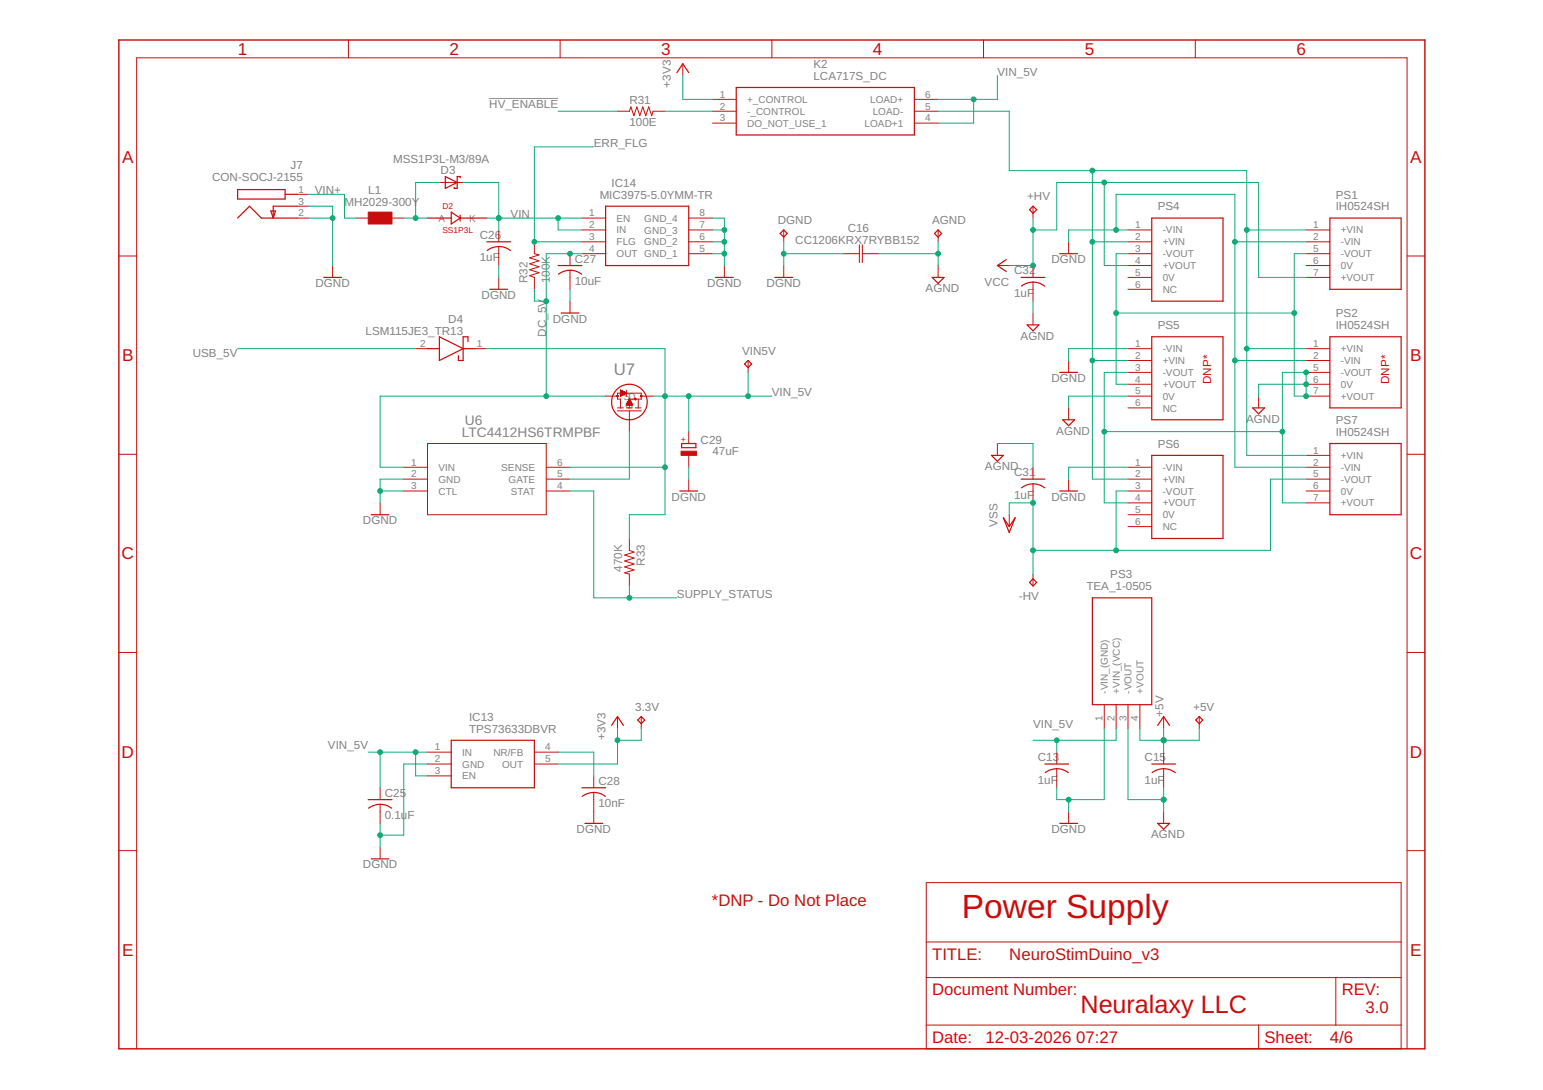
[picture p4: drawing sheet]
<svg xmlns="http://www.w3.org/2000/svg" width="297mm" height="210mm" viewBox="0 0 297 210" stroke-linecap="round" stroke-linejoin="round" font-family="sans-serif">
<path d="M94.2 19h13.2" fill="none" stroke="#808080" stroke-width=".19"/>
<path d="M22.9 7.7h251.4v194.3h-251.4z" fill="none" stroke="#c90d0c" stroke-width=".28"/>
<g fill="none" stroke="#c90d0c" stroke-width=".19">
<path d="M67.1 7.7v3.4M107.8 7.7v3.4M131.4 12.3v2.3M137.2 19.1h4.5M148.6 7.7v3.4M176 19.1h4.6M189.3 7.7v3.4M230.1 7.7v3.4M57.2 37.4h2.3M57.2 39.7h2.3M84.6 35.1h4.6M118.9 21.4h2.3l.3-.8 .5 1.7 .6-1.7 .6 1.7 .5-1.7 .6 1.7 .6-1.7 .6 1.7 .2-.9h2.3"/>
<path d="M137.2 21.4h4.5M137.2 23.7h4.5M176 21.4h4.6M176 23.7h4.6M198.9 39.7v2.3M22.9 49.3h3.4M57.2 42h2.3M64 51.1v2.3M68.6 42h2.3M75.5 42h2.2M96 44.3v2.3M96 47.5v3.6"/>
<path d="M96 53.4v2.3M102.9 46.6v2.3l.9 .2-1.8 .6 1.8 .5-1.8 .6 1.8 .6-1.8 .5 1.8 .6-1.8 .6 .9 .3v2.3M109.7 48.9v2.2M109.7 52v3.7M109.7 58v2.3M112 42h4.6M112 44.3h4.6M112 46.6h4.6M112 48.9h4.6M132.6 42h4.6M132.6 44.3h4.6M132.6 46.6h4.6"/>
<path d="M132.6 48.9h4.6M139.4 51.1v2.3M150.9 44.3v2.3M150.9 51.1v2.3M162.3 48.9h3.1M165.4 47.1v3.5M166 48.9h3.2M166 47.1v3.5M180.6 44.3v2.3M180.6 51.1v2.3M192 51.1h2.3M198.9 51.1v2.3"/>
<path d="M198.9 54.3v3.7M205.7 46.6v2.3M217.1 44.3h4.6M217.1 46.6h4.6M217.1 48.9h4.6M217.1 51.1h4.6M217.1 53.4h4.6M217.1 55.7h4.6M251.4 44.3h4.6M251.4 46.6h4.6M251.4 48.9h4.6M251.4 51.1h4.6"/>
<path d="M251.4 53.4h4.6M270.9 49.3h3.4M80 67.1h2.3M91.4 67.1h2.3M116.6 76.3h2.3M118.9 79.1h4.5M118.9 78.5h1.1M119.4 76.3h.1M119.4 75.1v1.2M119.4 75.1l.2 .1M119.4 75.1l1.2 .6-1.2 .6M119.4 75.6l1.1 .1"/>
<path d="M119.4 75.6h1.1M119.4 75.5l.9 .1M119.4 75.5h.8M119.4 75.4h.7M119.4 75.4h.5M119.4 75.3h.5M119.4 75.2l.4 .1M119.4 75.2h.2M119.4 75.1h.1M119.5 76.2h-.1M119.7 76.2h-.3M119.8 76.1l-.4 .1"/>
<path d="M119.8 76.1h-.4M120 76l-.6 .1M120 76h-.6M120.1 75.9l-.7 .1M120.2 75.9h-.8M120.3 75.8l-.9 .1M120.4 75.8h-1M120.5 75.7l-1.1 .1M120.6 78.5h1.1M120.6 75.1v1.2M120.6 77.9h1.1M120.7 77.8h.9"/>
<path d="M120.7 77.7h.9M120.8 77.6h.8M120.8 77.6h.7M120.8 77.5h.7M120.9 77.4h.6M120.9 77.4h.5M120.9 77.3h.5M121 77.2h.3M121 77.1h.3M121.1 77l.2 .1M121.1 77h.1M121.1 76.9h.1"/>
<path d="M121.1 76.9h2.3v-1.2h-4.5v1.2h.5v1.6M121.2 76.9v1.6M121.2 79.1v4M121.2 76.9l.5 1.1h-1.1zM121.2 76.9h.1M122.3 78.5h1.1M122.9 76.9v1.6M123.4 76.3h2.3M144 69.4v2.3M198.9 60.3v2.3M205.7 69.4v2.3M205.7 78.5v2.3"/>
<path d="M217.1 76.3h4.6M217.1 78.5h4.6M217.1 67.1h4.6M217.1 69.4h4.6M217.1 71.7h4.6M217.1 74h4.6M242.3 76.3v2.2M251.4 76.3h4.6M251.4 67.1h4.6M251.4 69.4h4.6M251.4 71.7h4.6M251.4 74h4.6"/>
<path d="M22.9 87.5h3.4M73.2 96.8v2.3M77.7 90h4.6M77.7 92.3h4.6M77.7 94.6h4.6M82.3 85.4h22.9v13.7h-22.9zM105.2 90h4.5M105.2 92.3h4.5M105.2 94.6h4.5M132.6 83.1v2.3M132.6 87.7v2.3M132.6 92.3v2.3"/>
<path d="M192 85.4v2.3M194.3 99.1v2.3M198.9 90v2.3M198.9 93.2v3.6M205.7 92.3v2.3M217.1 90h4.6M217.1 92.3h4.6M217.1 94.6h4.6M217.1 99.1h4.6M217.1 96.8h4.6M251.4 90h4.6M251.4 92.3h4.6"/>
<path d="M251.4 94.6h4.6M251.4 96.8h4.6M251.4 87.7h4.6M270.9 87.5h3.4M121.2 103.7v2.3l.9 .3-1.9 .6 1.9 .6-1.9 .5 1.9 .6-1.9 .6 1.9 .5-1.9 .6 1 .3v2.2M198.9 110.6v2.2M217.1 101.4h4.6M22.9 125.6h3.4M118.9 138v2.3M123.4 138v2.3M212.6 135.7v4.6M214.9 135.7v4.6"/>
<path d="M217.1 135.7v4.6M219.4 135.7v4.6M224 138v2.3M230.9 138v2.3M270.9 125.6h3.4M73.2 151.7v2.3M73.2 154.9v3.7M82.3 144.8h4.6M82.3 147.1h4.6M82.3 149.4h4.6M102.9 144.8h4.5M102.9 147.1h4.5"/>
<path d="M114.3 149.4v2.3M114.3 152.6v6M203.4 144.8v2.3M203.4 148v3.7M205.7 156.3v2.3M224 144.8v2.3M224 148v3.7M224 156.3v2.3M22.9 163.8h3.4M73.2 163.1v2.3M178.3 170h91.4v32h-91.4zM270.9 163.8h3.4"/>
<path d="M178.3 188.3h91.4M178.3 197.4h91.4M178.3 181.4h91.4M242.3 197.4v4.6M257.2 188.3v9.1M26.3 202v-190.9h244.6v190.9"/>
</g>
<g fill="none" stroke="#c90d0c" stroke-width=".23">
<path d="M130.3 14l1.1-1.7 1.2 1.7M141.7 16.8h34.3v9.2h-34.3zM45.7 36.5h9.2v1.8h-9.2zM54.9 37.4h2.3M57.2 39.7h-4.6v2.3M85.7 34l2.3 1.1-2.3 1.2zM88.6 34.2v-.2h-.6v2.3h-.6v-.3M116.6 39.7h16v11.4h-16zM45.7 42l2.3-2.3 2.3 2.3h6.9M52.1 40.6h.9l-.4 1.4zM62.3 53.4h3.4M82.3 42h4.6"/>
<path d="M86.9 40.9l1.7 1.1-1.7 1.1zM88.6 41.4v1.2M88.6 42h5.1M93.7 46.6h4.6M93.8 48.2a3.6 3.6 0 0 1 4.5 0M94.3 55.7h3.4M107.4 51.1h4.6M107.5 52.8a3.6 3.6 0 0 1 4.5 0M137.7 53.4h3.5M149.2 53.4h3.4M150.2 45l.7-.7 .7 .7-.7 .7zM179.5 53.4h2.2l-1.1 1.2z"/>
<path d="M179.9 45l.7-.7 .7 .7-.7 .7zM193.7 50l-1.7 1.1 1.7 1.2M196.6 53.4h4.5M196.6 55.1a3.6 3.6 0 0 1 4.5 0M198.2 40.4l.7-.7 .7 .7-.7 .7zM204 48.9h3.4M221.7 42h13.7v16h-13.7zM256 42h13.7v13.7h-13.7zM82.3 67.1h2.3M84.6 64.9l4.6 2.2-4.6 2.3zM89.2 67.1h2.2M90.1 65.8v-.9h-.9v4.5h-1v-.9"/>
<path d="M108 60.3h3.4M143.3 70.1l.7-.7 .7 .7-.7 .7zM197.7 62.6h2.3l-1.1 1.1zM204 71.7h3.4M221.7 64.9h13.7v15.9h-13.7zM241.2 78.5h2.2l-1.1 1.2zM256 64.9h13.7v13.6h-13.7zM71.5 99.1h3.4M130.9 94.6h3.4M131.2 85.4h2.8v.8h-2.8zM190.9 87.7h2.2l-1.1 1.1zM193.1 99.7l1.2 1.7 1.1-1.7-1.1 2.9z"/>
<path d="M196.6 92.3h4.5M196.6 93.9a3.7 3.7 0 0 1 4.5 0M204 94.6h3.4M204.6 80.8h2.3l-1.2 1.2zM221.7 87.7h13.7v16h-13.7zM256 85.4h13.7v13.7h-13.7zM198.9 111.5l.7 .7-.7 .6-.7-.6zM210.3 115.1h11.4v20.6h-11.4zM117.7 139.7l1.2-1.7 1.1 1.7M122.8 138.7l.6-.7 .7 .7-.7 .7zM222.9 139.7l1.1-1.7 1.1 1.7M230.2 138.7l.7-.7 .6 .7-.6 .7z"/>
<path d="M70.9 154h4.6M73.2 154.9l1.4 .3 .8 .4M73.2 154.9l-1.4 .3-.8 .4M86.9 142.6h16v9.1h-16zM112 151.7h4.6M112.1 153.4a3.7 3.7 0 0 1 4.4 0M112.6 158.6h3.4M201.1 147.1h4.6M201.2 148.8a3.7 3.7 0 0 1 4.5 0M204 158.6h3.4M221.7 147.1h4.6M221.8 148.8a3.7 3.7 0 0 1 4.5 0"/>
<path d="M222.9 158.6h2.2l-1.1 1.1zM71.5 165.4h3.4"/>
<circle cx="121.2" cy="77.4" r="3.4"/>
</g>
<g fill="#c90d0c" stroke="#c90d0c" stroke-width=".19">
<path d="M131.1 86.9h3v.8h-3z"/>
<path d="M70.9 40.9h4.6v2.2h-4.6z"/>
</g>
<path d="M118.9 76.2v.1M122.3 76.9h.1M123.4 76.2v.1" fill="none" stroke="#c90d0c" stroke-width=".47"/>
<g fill="none" stroke="#0dab76" stroke-width=".19">
<path d="M131.4 14.6v4.5h5.8M187.4 19.1v4.6h-6.8M192 14.6v4.5h-11.4M59.5 39.7h4.5v11.4M59.5 37.4h6.8v4.6h2.3M84.6 35.1h-4.6v6.9M89.2 35.1h6.8v9.2M107.4 21.4h11.5M114.3 28.3h-11.4v18.3h9.1M128 21.4h9.2M180.6 21.4h13.7v11.5h45.7v54.8h11.4M210.3 32.9v59.4h6.8"/>
<path d="M212.6 35.1v16h4.5M59.5 42h4.5M77.7 42h4.6M93.7 42h18.3M96 51.1v2.3M102.9 55.7v2.3h2.3M107.4 42v2.3h4.6M109.7 55.7v2.3M112 48.9h-6.8v27.4M137.2 42h2.2v9.1M137.2 48.9h2.2M137.2 46.6h2.2"/>
<path d="M137.2 44.3h2.2M150.9 48.9h11.4M150.9 46.6v4.5M169.2 48.9h11.4M180.6 46.6v4.5M198.9 44.3h4.5v-9.2h38.9v18.3h9.1M198.9 42v9.1h-4.6M198.9 58v2.3M210.3 46.6h6.8M214.9 44.3v-6.9h22.8v52.6h13.7M217.1 44.3h-11.4v2.3M217.1 48.9h-2.2v25.1h2.2"/>
<path d="M237.7 46.6h13.7M240 44.3h11.4M251.4 48.9h-2.2v27.4h2.2v-4.6h-4.5v25.1h4.5M45.7 67.1h34.3M93.7 67.1h34.3v32h-6.8v4.6M116.6 76.3h-43.4v13.7h4.5M125.7 76.3h22.9M132.6 76.3v6.8M144 71.7v4.6M210.3 69.4h6.8M214.9 60.3h34.3M217.1 67.1h-11.4v2.3"/>
<path d="M217.1 76.3h-11.4v2.2M217.1 71.7h-4.5v25.1h4.5M237.7 69.4h13.7M240 67.1h11.4M251.4 74h-9.1v2.3M73.2 94.6h4.5M77.7 92.3h-4.5v4.5M109.7 94.6h4.6v20.5h16M109.7 90h18.3M121.2 83.1v9.2h-11.5M132.6 90v2.3M192 85.4h6.9v4.6"/>
<path d="M194.3 99.1v-2.3h4.6v13.8M212.6 83.1h34.3M217.1 90h-11.4v2.3M217.1 94.6h-2.2v11.4M251.4 92.3h-6.8v13.7h-45.7M121.2 112.8v2.3M70.9 144.8h11.4M73.2 144.8v6.9M73.2 158.6v4.5M80 144.8v4.6h2.3M82.3 147.1h-4.6v13.7h-4.5M107.4 144.8h6.9v4.6"/>
<path d="M118.9 140.3v6.8h-11.5M123.4 140.3v2.3h-4.5M203.4 142.6v2.2M205.7 154v2.3M212.6 140.3v13.7h-9.2v-2.3M214.9 140.3v2.3h-16M217.1 140.3v13.7h6.9M219.4 140.3v2.3h11.5v-2.3M224 140.3v4.5M224 151.7v4.6"/>
</g>
<g fill="#0dab76" stroke="#0dab76" stroke-width=".19">
<circle cx="73.2" cy="160.8" r=".47"/>
<circle cx="64" cy="42" r=".47"/>
<circle cx="205.7" cy="154" r=".47"/>
<circle cx="73.2" cy="94.6" r=".47"/>
<circle cx="139.4" cy="48.9" r=".47"/>
<circle cx="139.4" cy="46.6" r=".47"/>
<circle cx="139.4" cy="44.3" r=".47"/>
<circle cx="150.9" cy="48.9" r=".47"/>
<circle cx="214.9" cy="44.3" r=".47"/>
<circle cx="237.7" cy="46.6" r=".47"/>
<circle cx="237.7" cy="69.4" r=".47"/>
<circle cx="118.9" cy="142.6" r=".47"/>
<circle cx="96" cy="42" r=".47"/>
<circle cx="107.4" cy="42" r=".47"/>
<circle cx="80" cy="42" r=".47"/>
<circle cx="224" cy="154" r=".47"/>
<circle cx="180.6" cy="48.9" r=".47"/>
<circle cx="212.6" cy="83.1" r=".47"/>
<circle cx="246.9" cy="83.1" r=".47"/>
<circle cx="251.4" cy="71.7" r=".47"/>
<circle cx="251.4" cy="74" r=".47"/>
<circle cx="214.9" cy="60.3" r=".47"/>
<circle cx="249.2" cy="60.3" r=".47"/>
<circle cx="251.4" cy="76.3" r=".47"/>
<circle cx="224" cy="142.6" r=".47"/>
<circle cx="105.2" cy="76.3" r=".47"/>
<circle cx="109.7" cy="48.9" r=".47"/>
<circle cx="105.2" cy="58" r=".47"/>
<circle cx="128" cy="76.3" r=".47"/>
<circle cx="132.6" cy="76.3" r=".47"/>
<circle cx="128" cy="90" r=".47"/>
<circle cx="144" cy="76.3" r=".47"/>
<circle cx="73.2" cy="144.8" r=".47"/>
<circle cx="80" cy="144.8" r=".47"/>
<circle cx="203.4" cy="142.6" r=".47"/>
<circle cx="187.4" cy="19.1" r=".47"/>
<circle cx="121.2" cy="115.1" r=".47"/>
<circle cx="198.9" cy="51.1" r=".47"/>
<circle cx="198.9" cy="44.3" r=".47"/>
<circle cx="212.6" cy="35.1" r=".47"/>
<circle cx="198.9" cy="96.8" r=".47"/>
<circle cx="198.9" cy="106" r=".47"/>
<circle cx="214.9" cy="106" r=".47"/>
<circle cx="102.9" cy="46.6" r=".47"/>
<circle cx="210.3" cy="46.6" r=".47"/>
<circle cx="210.3" cy="69.4" r=".47"/>
<circle cx="210.3" cy="32.9" r=".47"/>
<circle cx="240" cy="44.3" r=".47"/>
<circle cx="240" cy="67.1" r=".47"/>
</g>
<text font-size="6.5" fill="#c90d0c" x="185.2" y="176.8">Power Supply</text>
<text font-size="4.8" fill="#c90d0c" x="208" y="195.1">Neuralaxy LLC</text>
<g font-size="3.3" fill="#c90d0c">
<text x="45.8" y="10.6">1</text>
<text x="86.5" y="10.6">2</text>
<text x="127.3" y="10.6">3</text>
<text x="168.1" y="10.6">4</text>
<text x="208.8" y="10.6">5</text>
<text x="249.6" y="10.6">6</text>
<text x="23.5" y="31.4">A</text>
<text x="271.5" y="31.4">A</text>
<text x="23.5" y="69.6">B</text>
<text x="271.5" y="69.6">B</text>
<text x="23.4" y="107.7">C</text>
<text x="271.4" y="107.7">C</text>
<text x="23.4" y="145.9">D</text>
<text x="271.4" y="145.9">D</text>
<text x="23.5" y="184.1">E</text>
<text x="271.5" y="184.1">E</text>
</g>
<text font-size="3.2" fill="#808080" x="118.2" y="72.3">U7</text>
<g font-size="3.2" fill="#c90d0c">
<text x="137" y="174.5">*DNP - Do Not Place</text>
<text x="179.4" y="184.8">TITLE:</text>
<text x="194.3" y="184.8">NeuroStimDuino_v3</text>
<text x="179.4" y="191.7">Document Number:</text>
<text x="258.3" y="191.7">REV:</text>
<text x="262.9" y="195.1">3.0</text>
<text x="179.4" y="200.8">Date:</text>
<text x="189.7" y="200.8">12-03-2026</text>
<text x="207.2" y="200.8">07:27</text>
<text x="243.4" y="200.8">Sheet:</text>
<text x="256" y="200.8">4/6</text>
</g>
<g font-size="2.6" fill="#808080">
<text x="89.5" y="81.8">U6</text>
<text x="88.9" y="84.1">LTC4412HS6TRMPBF</text>
</g>
<g font-size="2.2" fill="#808080">
<text x="129.2" y="16.9" transform="rotate(-90 129.2 16.9)">+3V3</text>
<text x="156.6" y="15.4">LCA717S_DC</text>
<text x="156.6" y="13.1">K2</text>
<text x="192" y="14.6">VIN_5V</text>
<text x="94.2" y="20.7">HV_ENABLE</text>
<text x="121.2" y="20">R31</text>
<text x="114.3" y="28.3">ERR_FLG</text>
<text x="121.2" y="24.3">100E</text>
<text x="40.8" y="34.8">CON-SOCJ-2155</text>
<text x="55.9" y="32.5">J7</text>
<text x="75.7" y="31.4">MSS1P3L-M3/89A</text>
<text x="84.8" y="33.4">D3</text>
<text x="117.7" y="35.9">IC14</text>
<text x="60.6" y="37.4">VIN+</text>
<text x="66.3" y="39.7">MH2029-300Y</text>
<text x="70.9" y="37.4">L1</text>
<text x="98.3" y="42">VIN</text>
<text x="115.4" y="38.2">MIC3975-5.0YMM-TR</text>
<text x="197.7" y="38.6">+HV</text>
<text x="222.9" y="40.5">PS4</text>
<text x="257.1" y="40.5">IH0524SH</text>
<text x="257.1" y="38.2">PS1</text>
<text x="92.4" y="46">C26</text>
<text x="149.7" y="43.1">DGND</text>
<text x="153.1" y="47">CC1206KRX7RYBB152</text>
<text x="163.2" y="44.7">C16</text>
<text x="179.4" y="43.1">AGND</text>
<text x="92.4" y="50.3">1uF</text>
<text x="110.6" y="50.6">C27</text>
<text x="195.2" y="52.8">C32</text>
<text x="202.4" y="50.7">DGND</text>
<text x="60.7" y="55.3">DGND</text>
<text x="92.7" y="57.5">DGND</text>
<text x="101.5" y="54.6" transform="rotate(-90 101.5 54.6)">R32</text>
<text x="105.8" y="54.6" transform="rotate(-90 105.8 54.6)">100K</text>
<text x="110.6" y="54.9">10uF</text>
<text x="136.1" y="55.3">DGND</text>
<text x="147.6" y="55.3">DGND</text>
<text x="178.2" y="56.3">AGND</text>
<text x="189.5" y="55">VCC</text>
<text x="195.2" y="57.2">1uF</text>
<text x="70.4" y="64.5">LSM115JE3_TR13</text>
<text x="86.3" y="62.2">D4</text>
<text x="105.2" y="64.8" transform="rotate(-90 105.2 64.8)">DC_5V</text>
<text x="106.4" y="62.1">DGND</text>
<text x="196.5" y="65.4">AGND</text>
<text x="222.9" y="63.4">PS5</text>
<text x="257.1" y="63.4">IH0524SH</text>
<text x="257.1" y="61.1">PS2</text>
<text x="37.1" y="68.7">USB_5V</text>
<text x="142.9" y="68.3">VIN5V</text>
<text x="148.6" y="76.3">VIN_5V</text>
<text x="202.4" y="73.5">DGND</text>
<text x="203.3" y="83.7">AGND</text>
<text x="239.9" y="81.4">AGND</text>
<text x="257.1" y="83.9">IH0524SH</text>
<text x="257.1" y="81.6">PS7</text>
<text x="134.9" y="85.4">C29</text>
<text x="137.2" y="87.7">47uF</text>
<text x="222.9" y="86.2">PS6</text>
<text x="189.6" y="90.6">AGND</text>
<text x="195.2" y="91.7">C31</text>
<text x="69.9" y="101">DGND</text>
<text x="129.3" y="96.4">DGND</text>
<text x="192" y="101.4" transform="rotate(-90 192 101.4)">VSS</text>
<text x="195.2" y="96">1uF</text>
<text x="202.4" y="96.4">DGND</text>
<text x="119.8" y="110.1" transform="rotate(-90 119.8 110.1)">470K</text>
<text x="124.1" y="109" transform="rotate(-90 124.1 109)">R33</text>
<text x="209.2" y="113.6">TEA_1-0505</text>
<text x="213.7" y="111.4">PS3</text>
<text x="130.3" y="115.1">SUPPLY_STATUS</text>
<text x="196.1" y="115.6">-HV</text>
<text x="122.3" y="136.8">3.3V</text>
<text x="224" y="138" transform="rotate(-90 224 138)">+5V</text>
<text x="229.7" y="136.8">+5V</text>
<text x="90.3" y="141.1">TPS73633DBVR</text>
<text x="90.3" y="138.8">IC13</text>
<text x="116.6" y="142.6" transform="rotate(-90 116.6 142.6)">+3V3</text>
<text x="198.9" y="140.3">VIN_5V</text>
<text x="63.1" y="144.2">VIN_5V</text>
<text x="199.8" y="146.6">C13</text>
<text x="220.4" y="146.6">C15</text>
<text x="74.1" y="153.4">C25</text>
<text x="115.2" y="155.5">10nF</text>
<text x="115.2" y="151.1">C28</text>
<text x="199.8" y="150.9">1uF</text>
<text x="220.4" y="150.9">1uF</text>
<text x="74.1" y="157.7">0.1uF</text>
<text x="111" y="160.4">DGND</text>
<text x="202.4" y="160.4">DGND</text>
<text x="221.6" y="161.4">AGND</text>
<text x="69.9" y="167.2">DGND</text>
</g>
<g font-size="2.2" fill="#c90d0c">
<text x="233.2" y="74" transform="rotate(-90 233.2 74)">DNP*</text>
<text x="267.4" y="74" transform="rotate(-90 267.4 74)">DNP*</text>
</g>
<g font-size="1.9" fill="#808080">
<text x="138.5" y="18.8">1</text>
<text x="138.5" y="21.1">2</text>
<text x="138.5" y="23.4">3</text>
<text x="143.8" y="19.8">+_CONTROL</text>
<text x="143.8" y="22.1">-_CONTROL</text>
<text x="167.5" y="19.8">LOAD+</text>
<text x="168" y="22.1">LOAD-</text>
<text x="178.1" y="18.8">6</text>
<text x="178.1" y="21.1">5</text>
<text x="178.1" y="23.4">4</text>
<text x="143.8" y="24.4">DO_NOT_USE_1</text>
<text x="166.4" y="24.4">LOAD+1</text>
<text x="57.5" y="37.1">1</text>
<text x="57.5" y="41.7">2</text>
<text x="57.5" y="39.4">3</text>
<text x="113.4" y="41.7">1</text>
<text x="134.7" y="41.7">8</text>
<text x="84.4" y="42.7">A</text>
<text x="90.3" y="42.7">K</text>
<text x="113.4" y="44">2</text>
<text x="113.4" y="46.2">3</text>
<text x="118.7" y="42.7">EN</text>
<text x="118.7" y="45">IN</text>
<text x="118.7" y="47.2">FLG</text>
<text x="124" y="42.7">GND_4</text>
<text x="124" y="45">GND_3</text>
<text x="124" y="47.3">GND_2</text>
<text x="134.7" y="44">7</text>
<text x="134.7" y="46.2">6</text>
<text x="218.5" y="46.2">2</text>
<text x="218.5" y="44">1</text>
<text x="223.8" y="47.2">+VIN</text>
<text x="223.8" y="45">-VIN</text>
<text x="252.8" y="44">1</text>
<text x="252.8" y="46.2">2</text>
<text x="258.1" y="45">+VIN</text>
<text x="258.1" y="47.2">-VIN</text>
<text x="113.4" y="48.5">4</text>
<text x="118.7" y="49.5">OUT GND_1</text>
<text x="134.7" y="48.5">5</text>
<text x="218.5" y="48.5">3</text>
<text x="218.5" y="53.1">5</text>
<text x="218.5" y="50.8">4</text>
<text x="223.8" y="49.5">-VOUT</text>
<text x="223.8" y="51.8">+VOUT</text>
<text x="252.8" y="48.5">5</text>
<text x="252.8" y="50.8">6</text>
<text x="252.8" y="53.1">7</text>
<text x="258.1" y="49.5">-VOUT</text>
<text x="258.1" y="51.8">0V</text>
<text x="218.5" y="55.4">6</text>
<text x="223.8" y="54.1">0V</text>
<text x="223.8" y="56.4">NC</text>
<text x="258.1" y="54.1">+VOUT</text>
<text x="80.9" y="66.8">2</text>
<text x="91.8" y="66.8">1</text>
<text x="218.5" y="69.1">2</text>
<text x="218.5" y="66.8">1</text>
<text x="218.5" y="71.4">3</text>
<text x="223.8" y="70.1">+VIN</text>
<text x="223.8" y="67.8">-VIN</text>
<text x="252.8" y="66.8">1</text>
<text x="252.8" y="69.1">2</text>
<text x="252.8" y="71.4">5</text>
<text x="258.1" y="67.8">+VIN</text>
<text x="258.1" y="70.1">-VIN</text>
<text x="120.1" y="77">SD</text>
<text x="218.5" y="76">5</text>
<text x="218.5" y="73.7">4</text>
<text x="223.8" y="72.4">-VOUT</text>
<text x="223.8" y="77">0V</text>
<text x="223.8" y="74.7">+VOUT</text>
<text x="252.8" y="73.7">6</text>
<text x="252.8" y="76">7</text>
<text x="258.1" y="72.4">-VOUT</text>
<text x="258.1" y="74.7">0V</text>
<text x="258.1" y="77">+VOUT</text>
<text x="121.8" y="78.7" transform="rotate(-90 121.8 78.7)">G</text>
<text x="218.5" y="78.2">6</text>
<text x="223.8" y="79.2">NC</text>
<text x="79.1" y="89.7">1</text>
<text x="107.3" y="89.7">6</text>
<text x="218.5" y="89.7">1</text>
<text x="252.8" y="87.4">1</text>
<text x="252.8" y="89.7">2</text>
<text x="258.1" y="88.4">+VIN</text>
<text x="79.1" y="92">2</text>
<text x="79.1" y="94.2">3</text>
<text x="84.4" y="90.7">VIN</text>
<text x="84.4" y="93">GND</text>
<text x="84.4" y="95.2">CTL</text>
<text x="96.5" y="90.7">SENSE</text>
<text x="97.9" y="93">GATE</text>
<text x="98.4" y="95.2">STAT</text>
<text x="107.3" y="94.2">4</text>
<text x="107.3" y="92">5</text>
<text x="218.5" y="92">2</text>
<text x="218.5" y="94.2">3</text>
<text x="223.8" y="93">+VIN</text>
<text x="223.8" y="90.7">-VIN</text>
<text x="223.8" y="95.2">-VOUT</text>
<text x="252.8" y="92">5</text>
<text x="252.8" y="94.2">6</text>
<text x="258.1" y="90.7">-VIN</text>
<text x="258.1" y="93">-VOUT</text>
<text x="258.1" y="95.2">0V</text>
<text x="218.5" y="98.8">5</text>
<text x="218.5" y="96.5">4</text>
<text x="218.5" y="101.1">6</text>
<text x="223.8" y="99.8">0V</text>
<text x="223.8" y="97.5">+VOUT</text>
<text x="252.8" y="96.5">7</text>
<text x="258.1" y="97.5">+VOUT</text>
<text x="223.8" y="102.1">NC</text>
<text x="213.3" y="133.6" transform="rotate(-90 213.3 133.6)">-VIN_(GND)</text>
<text x="215.6" y="133.6" transform="rotate(-90 215.6 133.6)">+VIN_(VCC)</text>
<text x="217.8" y="133.6" transform="rotate(-90 217.8 133.6)">-VOUT</text>
<text x="220.1" y="133.6" transform="rotate(-90 220.1 133.6)">+VOUT</text>
<text x="212.3" y="138.9" transform="rotate(-90 212.3 138.9)">1</text>
<text x="214.5" y="138.9" transform="rotate(-90 214.5 138.9)">2</text>
<text x="216.8" y="138.9" transform="rotate(-90 216.8 138.9)">3</text>
<text x="219.1" y="138.9" transform="rotate(-90 219.1 138.9)">4</text>
<text x="83.7" y="144.5">1</text>
<text x="83.7" y="146.8">2</text>
<text x="83.7" y="149.1">3</text>
<text x="89" y="145.5">IN</text>
<text x="89" y="147.8">GND</text>
<text x="95" y="145.5">NR/FB</text>
<text x="96.7" y="147.8">OUT</text>
<text x="105" y="144.5">4</text>
<text x="105" y="146.8">5</text>
<text x="89" y="150.1">EN</text>
</g>
<g font-size="1.6" fill="#c90d0c">
<text x="85.2" y="40.3">D2</text>
<text x="85.2" y="44.9">SS1P3L</text>
<text x="132.1" y="85.1" transform="rotate(-90 132.1 85.1)">+</text>
</g>
</svg>
